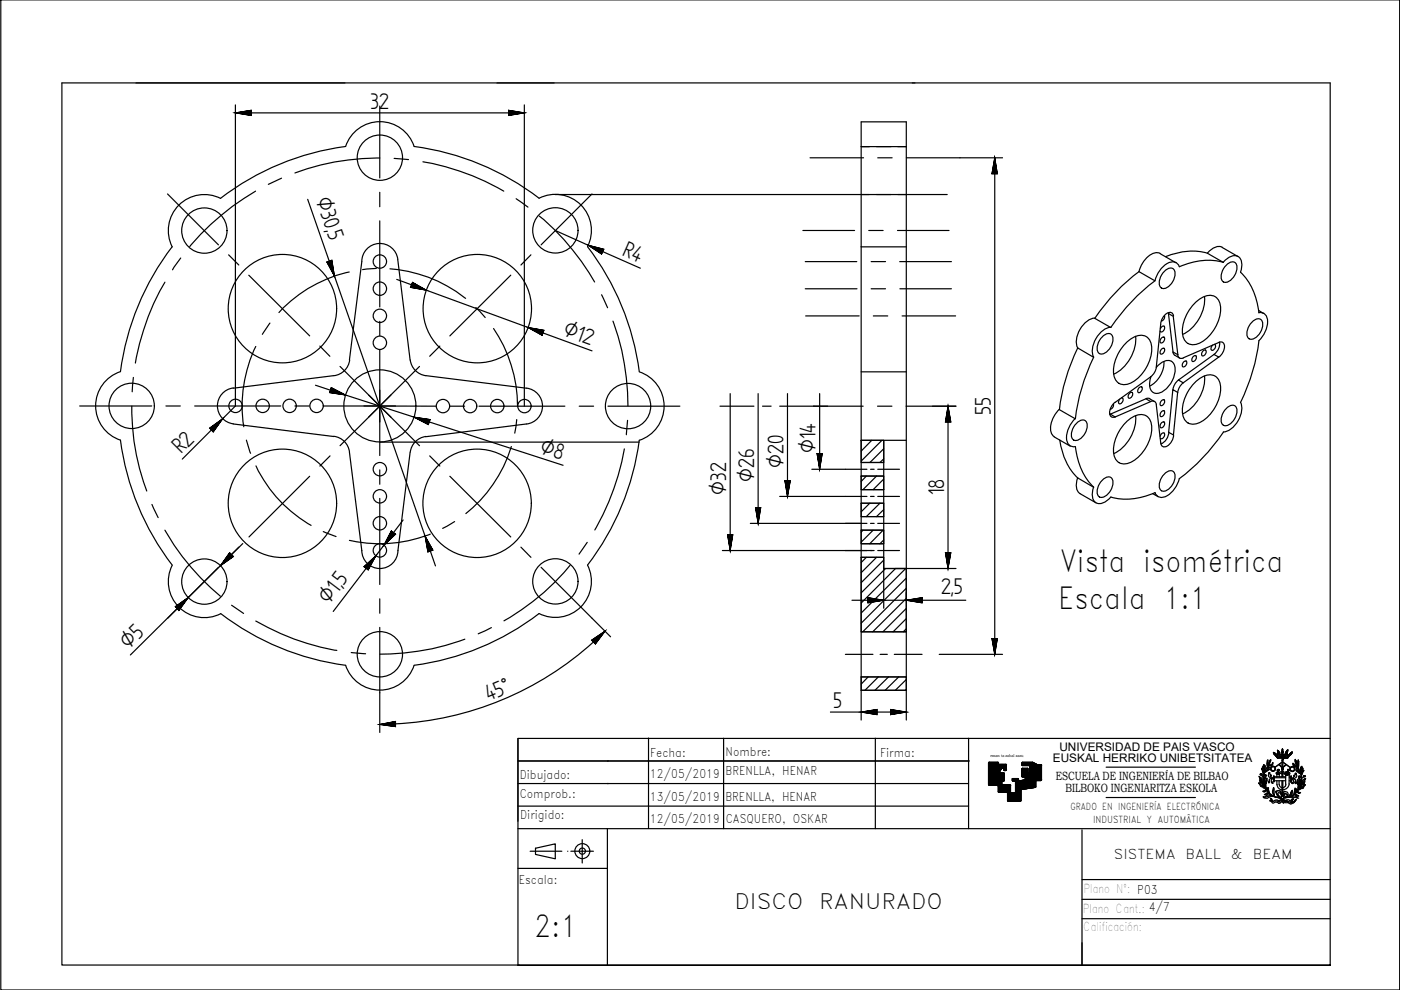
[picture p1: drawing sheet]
<svg xmlns="http://www.w3.org/2000/svg" width="297mm" height="210mm" viewBox="0 0 297 210" stroke-linecap="round" stroke-linejoin="round" font-family="sans-serif">
<!-- layer: 0 -->
<g fill="none" stroke="#000" stroke-width=".25">
<path d="M.2 0h296.6v209.9h-296.6zM49.9 23.9h3.4M107.8 23.9h3.4M210.9 33.5v3.3M69.8 55.4l1.1 3.1M117.7 41.2h83.1M124.7 52l3.1 1.4M182.6 52.3h9.6M87.2 60.4l3.2 1.1M112 69.4l3.1 1.2M182.6 78.8h9.6M47.2 88.8l-2.4 2.4"/>
<path d="M70.1 82.7l3.1 1M80.5 93.7h55M87.8 88.4l3.2 1.1M152.7 86.1h7.2M161.7 86.1h1.8M165.3 86.1h7.2M179.2 99.5h4.6M182.6 93.4h4.8v4.7h-4.8zM182.6 98.1h4.8M182.7 93.4l-.1 .1M184.6 99.5h.7M184.8 93.4l-2.2 2.2"/>
<path d="M186.1 99.5h4.6M187 93.4l-4.4 4.4M187.4 93.4v27.1h4.8M187.4 95.1l-3 3M187.4 97.3l-.8 .8M201 86.1v3.4M49.1 117.6l-2.4 2.3M79.7 117.9l-2.1 2.6M83.4 112.9l-2 2.7M90.1 113.7l1.1 3.1M179.2 111h4.6M179.2 105.3h4.6"/>
<path d="M179.2 116.7h4.6M182.6 100.9h4.8v2.9h-4.8zM182.6 106.7h4.8v2.8h-4.8zM182.6 112.4h4.8v2.9h-4.8zM182.6 118.2h4.8v2.3h4.8v13.5h-9.6zM182.6 118.2h4.8M182.6 115.3h4.8M182.6 112.4h4.8M182.6 109.5h4.8M182.6 103.8h4.8M182.6 100.9h4.8M182.6 106.7h4.8"/>
<path d="M183 112.4l-.4 .4M183.7 100.9l-1.1 1.2M183.7 118.2l-1.1 1.1M184.4 106.7l-1.8 1.8M184.6 111h.7M184.6 105.3h.7M184.6 116.7h.7M185.1 112.4l-2.5 2.5M185.8 100.9l-2.8 2.9M185.8 118.2l-3.2 3.2M186.1 111h4.6M186.1 105.3h4.6"/>
<path d="M186.1 116.7h4.6M186.6 106.7l-2.9 2.8M187.2 112.4l-2.8 2.9M187.4 101.6l-2.3 2.2M187.4 103.7l-.1 .1M187.4 108l-1.6 1.5M187.4 114.5l-.8 .8M187.4 118.8l-4.8 4.7M201 117.2v3.3M39.9 126.7l-2.4 2.3M128.3 133.8l-2.4 2.4M179.2 138.7h5.9"/>
<path d="M182.6 134h9.6M184 127.3h3.4M186.6 138.7h1.5M187.7 120.5l-5.1 5.2M189.6 138.7h5.9M189.9 120.5l-7.3 7.4M192 120.5l-9.4 9.5M192.2 127.3h3.3M192.2 122.6l-9.6 9.5M192.2 124.7l-9.3 9.3M192.2 126.9l-7.2 7.1M192.2 129l-5 5"/>
<path d="M192.2 131.2l-2.8 2.8M192.2 133.3l-.7 .7M210.9 135.4v3.3M83.9 153.5l-3.4 .1M182.6 143.5h9.6v2.9h-9.6zM182.6 151h3.3M182.6 143.5h9.6M184.1 143.5l-1.5 1.5M186.2 143.5l-2.8 2.9M188.4 143.5l-2.9 2.9M188.8 151h3.4M190.5 143.5l-2.8 2.9"/>
<path d="M192.2 144.1l-2.4 2.3M192.2 146.2l-.2 .2M209.6 165.7h2.8M209.6 165.5h3.3M209.6 165.4h3.3M209.6 165.3h3.3M209.6 165.2h3.3M209.6 165.1h3.3M209.6 165h3.3M209.6 164.9h3.3M209.6 164.8h3.3M209.6 164.7h3.3"/>
<path d="M209.6 164.6h3.3M209.6 164.5h3.3M209.6 164.4h3.3M209.6 164.3h3.3M209.6 164.2h3.3M209.6 164.1h3.3M209.6 164h3.3M209.6 163.9h3.3M209.6 163.8h2.3M209.6 163.7h2.3M209.6 163.5h2.4M209.6 163.3h2.5"/>
<path d="M209.6 163.2h2.6M209.6 163h2.7M209.6 162.8h3.8M209.6 162.7h3.8M209.6 162.6h3.8M209.6 162.5h3.8M209.6 162.4h3.8M209.6 162.3h3.8M209.6 162.2h3.8M209.6 162h2.1v6M209.6 162h2.1M209.6 161.9h2.1"/>
<path d="M209.6 161.8h2.1M209.6 166.4v-4.7h2.1l-.1 4.9h2.6M209.6 165.8h2.8M209.6 165.9h2.8M209.6 166h2.8M209.6 166.1h2.8M209.6 166.2h2.8M209.6 166.3h2.8M209.6 166.4h2.8v1.6M209.6 166.4h4.6l-.1 3.5M209.7 161.6v4.9M209.8 161.6v4.9"/>
<path d="M209.9 161.6v4.9M210 161.6v4.9M210.1 161.6v4.9M210.2 161.6v4.9M210.3 161.6v4.9M210.4 161.6v4.9M210.5 161.6v4.9M210.6 161.6v4.9M210.7 161.6v4.9M210.8 161.6v4.9M210.9 161.6v4.9M211 161.6v4.9"/>
<path d="M211.1 161.6v4.9M211.2 161.6v4.9M211.3 161.6v4.9M211.4 161.6v4.9M211.5 161.6v4.9h2.7M211.6 166.6h2.6M211.6 161.6v4.9M211.7 166.7h2.5M211.7 166.8h2.5M211.7 166.9h2.5M211.7 167h2.5M211.7 167.1h2.5"/>
<path d="M211.7 167.2h2.5M211.7 167.3h2.5M211.7 167.4h2.5M211.7 167.5h2.5M211.7 167.6h2.5M211.7 167.7h2.5M211.7 167.8h2.5M211.7 167.9h2.5M211.7 168h2.5M211.8 162.1v5.9M211.9 162.1v5.9M211.9 162.1v1.5h-2.3"/>
<path d="M211.9 163.8v4.2M212 162.1v1.4h-2.4M212 163.8v4.2M212 163.9v4.1M212.1 163.3l-2.5 .1M212.1 162.1l-.1 1.4M212.1 162.1v1.2M212.1 163.9v4.1M212.2 162.1v1h-2.6M212.2 163.9v4.1M212.3 163.9v4.1M212.3 162.1v1"/>
<path d="M212.4 162.1v.8M212.4 163.9v4.1M212.4 163.9v1.8h-2.8M212.4 162.1v.8h-2.8M212.5 162.1v.8M212.5 163.9v1.7M212.5 166.4v1.6M212.6 162.1v.8M212.6 163.9v1.7M212.6 166.4v1.6M212.7 162.1v.8h.7M212.7 163.9v1.7"/>
<path d="M212.7 166.4v1.6M212.8 162.1v.8M212.8 163.9v1.7M212.8 166.4v1.6M212.8 163.9v1.7h-3.2M212.8 163.3h.6M212.8 163.2h.6M212.8 163.1h.6M212.8 163h.6M212.8 162.1v.9h.6M212.9 162.1v1.2h.4v-1.2h-3.7M212.9 163.9v1.6"/>
<path d="M212.9 166.4v1.6M212.9 162.1v1.3M213 162.1v1.3M213 166.4v1.6M213.1 162.1v1.3M213.1 166.4v1.6M213.2 162.1v1.3M213.2 166.4v1.6M213.3 166.4v1.6M213.4 166.4v1.6M213.5 166.4v1.6M213.6 168.1h.7v1.8"/>
<path d="M213.6 166.4v1.7h.8l-.1 1.8M213.6 168.2h2.9M213.6 168.3h2.9M213.6 168.4h2.9M213.6 168.5h2.9M213.6 168.6h2.9M213.6 168.7h2.9M213.6 168.8h2.9M213.6 168.9h2.9M213.6 169h2.9M213.6 169.1h2.9M213.6 169.2h2.9"/>
<path d="M213.6 169.3h2.9M213.6 169.4h2.9M213.6 169.5h2.9M213.6 169.6h2.9M213.6 169.8h2.9M213.7 166.4v3.4M213.8 166.4v3.5M213.9 166.4v3.5M214 166.4v3.5M214.2 166.5v3.4M214.5 168.1v1.8M214.6 165.5h1.4v4.4"/>
<path d="M214.6 165.5h1.3M214.6 165.4h1.3M214.6 165.3h1.3M214.6 165.2h1.3M214.6 165.2h1.3v4.7M214.6 168.1v1.8M214.7 165.1v.5M214.7 168.1v1.8M214.7 165.1v.5h4.9M214.8 165.1v.5M214.8 168.1v1.8M214.9 165.1v.5"/>
<path d="M214.9 168.1v1.8M215 165.1v.5M215 168.1v1.8M215.1 165.1v.5M215.1 168.1v1.8M215.2 168.1h1.3M215.2 165.1v.5M215.2 168.1v1.8M215.3 165.7h4.3M215.3 168.1h1.2M215.3 165.1v.6h4.3M215.3 165.8h4.3"/>
<path d="M215.3 165.9h4.3M215.3 166h4.3M215.3 166.1h4.3M215.3 166.2h4.3M215.3 166.3h4.3M215.3 166.4h4.3M215.3 166.5h4.3M215.3 166.6h4.3M215.3 166.7h4.3M215.3 166.8h4.3M215.3 167.2h2.4M215.3 167.5h1.2"/>
<path d="M215.3 167.6h1.2M215.3 167.7h1.2M215.3 167.8h1.2M215.3 167.9h1.2M215.3 168h1.2M215.3 168v1.9M215.3 165.1v4.8M215.4 165.1v4.8M215.5 165.1v4.8M215.6 165.1v4.8M215.7 165.1v4.8M215.8 165.1v4.8"/>
<path d="M216 165.5v4.4M216.2 165.5v4.4M216.3 165.5v4.4h-2.6v-3.5M216.4 165.5v4.4M216.4 165.5v4.3h-2.8M216.5 165.5v1.9h-1.2M216.5 165.5v1.9M216.7 164.6h4.1M216.7 164.5h4.1M216.7 164.4h4.1M216.7 164.3h4.1M216.7 164.2h4.1"/>
<path d="M216.7 164.1h4.1M216.7 164h4.1M216.7 163.9h1.3M216.7 163.8h1.2M216.7 163.7h1.2M216.7 163.6h1.2M216.7 163.5h1.2M216.7 163.3h1.2M216.7 163.2h1.2M216.7 163.1h1.2M216.7 163h1.2M216.7 163h1.2v4.2"/>
<path d="M216.7 162.2h4.1M216.7 162.2h4M216.7 162.1h3.1v3.4M216.7 162h3.1v3.5M216.7 162h2.9M216.7 161.9h2.8v5M216.7 161.9h2.7v5.1M216.7 161.8h2.6v5.2M216.7 161.8h2.5v5.2M216.7 165.5v1.9M216.7 161.6v.7M216.7 162.9v1.8"/>
<path d="M216.8 161.6v.7M216.8 162.9v1.8M216.8 165.5v1.9M216.9 161.6v.7M216.9 162.9v1.8M217 161.6v.7M217 162.9v1.8M217 165.4v1.9M217.1 161.6v.7M217.1 162.9v1.8M217.1 165.4v1.9M217.2 161.6v.7"/>
<path d="M217.2 162.9v1.8M217.2 165.4v1.9M217.3 162.9v1.8h3.5M217.3 161.6v.7M217.3 162.9v1.9h3.5M217.4 165.2h3.4M217.4 165.1h3.4M217.4 165h3.4M217.4 164.9h3.4M217.4 162.9v2h3.4M217.4 161.6v.7M217.4 162.9v4.4"/>
<path d="M217.5 161.6v.7M217.5 162.9v4.3M217.6 161.6v.7M217.6 162.9v4.3M217.7 161.6v.7M217.8 162.9l-.1 4.3M217.8 161.6v.7M217.8 162.9v4.3M217.9 161.6v.7M218.1 161.6v.7M218.1 164v3.1M218.2 161.6v.7"/>
<path d="M218.2 164v3.1M218.3 161.6v.7M218.3 164v3.1M218.3 161.6v.8M218.3 163.9v3.2M218.4 163.9h2.4M218.4 163.8h2.4M218.4 163.7h2.4M218.4 163.6h2.4M218.4 163.5h2.4M218.4 163.3h2.4M218.4 163.2h2.4"/>
<path d="M218.4 163.1h2.4M218.4 163h2.4M218.4 162.9h2.4M218.4 162.8h2.4M218.4 162.7h2.4M218.4 162.6h2.4M218.4 162.5h2.4M218.4 162.4h2.4M218.4 161.6v5.5M218.4 161.6v5.5h-3.1M218.5 161.6v5.5M218.6 161.6v5.5"/>
<path d="M218.7 161.6v5.5M218.8 161.6v5.5h-3.5M218.9 161.6v5.5M218.9 161.6v5.4M219 161.7v5.3M219.1 161.7h-2.4v.6h4.1M219.1 161.7v5.3M219.2 161.8v5.2h-3.9M219.3 161.9v5.1M219.6 161.9v5h-4.3M219.6 165.5h-3.3l-.1 4.4M219.7 162v3.5"/>
<path d="M219.9 162.1v3.4M220 162.2v3.3M220.1 162.2v3.3M220.2 162.2v3.3M220.3 162.2v3.3M220.4 162.2v3.3M220.5 162.2v3.3M220.6 162.2v3.3M220.7 165.5h-4.1v1.9h-1.3M220.8 162.2v3.2h-3.9v2l-1.6-.1M220.8 162.2v3.2h-3.5v1.9M220.8 165.3h-3.5v2h-2"/>
<path d="M220.8 165.2h-3.4v2.1M220.8 164.7h-4.1v-1.7h1.2v4.2M229.4 199.9v4.8M229.4 194.8h52.6M229.4 190.7h52.6M229.4 186.5h52.6"/>
</g>
<!-- layer: CAJETIN -->
<g fill="none" stroke="#000" stroke-width=".25">
<path d="M109.8 156.6v48.1M137.5 156.5v19.2M153.4 156.5v19.2M185.6 156.5v19.2M205.4 156.5v19.2M270 159.6l.3 .4M270 159.5l.4 .4h-.2l.2-.1-.1 .2M270 159.6l.8 1.1-.8-1.2 .8 1.2 .9-.2 1.3 .2-.5 .1-1.6-.1 .8-.2 1.3 .2M270.1 159.7h.1M270.1 159.7l.3 .2-.1 .1M270.1 159.6v.1M270.1 159.7l.1 .3 .1-.2h-.1"/>
<path d="M270.1 159.7l.1 .1M270.2 159.7v.3h.1M270.2 159.8l.1 .2 .1-.2M270.2 159.8h.1M270.3 159.9l.2 .3 .3-.2M270.4 159.8h.1M270.4 159.9l-.2-.1 .1 .2M270.9 159.2l-.1-.1 .1 .1h.1l-.2-.1 .5 1M270.9 159.2l.4 .3-.3 .2M270.9 159.2l.2 .4-.2 .1 .1-.3v.3l-.1-.2h.2l-.2 .2 .1-.3 .3 .1-.3 .2M271 159.3l.2 .3-.2-.2h.1l-.2 .1v-.3v.5M271.1 159.7l.2 .3"/>
<path d="M271.1 159.7h.1M271.8 159.3l-.1 .1M271.8 159.4v.1l.3-.1M271.8 159.3l.1 .1v-.1l-.1 .2zM271.9 159.1v-.3v1.1M271.9 159.4v.5M271.9 159.1l-.1 .4M271.9 158.8l.1 .2-.2 .1zM271.9 159.1l.2 .3-.2-.1M271.9 159.2l.1 .1-.1 .2M272 159.3l-.1 .1v-.3v.4h-.1M272.6 159.6v.1"/>
<path d="M272.6 159.5l.1 .2M272.8 159.5h-.1M272.8 159.3l-.2 .2M272.8 159.1l.2-.1v.2zM272.8 159.4l-.2 .6 .2-.4M272.8 159.3v.4l-.2-.1h.2h-.2l.2-.2M272.9 159.7v-.3v.3h-.3h.3M272.9 159.3l-.3 .3 .2 .1 .1-.3-.1 .1M272.9 159.2l-.3 .4M272.9 159.2v.5M272.9 159.5l-.3 .1M273 159l-.1 .2z"/>
<path d="M273 159l-.5 1.1M273.4 159.8l.1 .1 .1-.1v.3zM273.5 160v-.2h.2h-.3l.4-.2-.8 1.1M273.5 160l-.2 .2-.6-.2h-1.6l-.5 .2M273.6 159.9l-.3 .3-1.1-.3-1.3 .1M273.6 159.7l.4-.3-.5 .5M273.7 159.7v.1zM273.7 159.7h.1M273.7 159.7l-.2 .3M273.8 159.7h-.1M273.8 159.7l-.2 .3h-.1M282 156.6h-172.2v17.5"/>
<path d="M109.8 166.1h95.6M109.8 161.3h95.7M109.8 170.9h95.6M109.8 175.7h172.2M113.5 179.8l4.2-.9v3.2l-4.2-.9zM123.4 178v2.5h-2.4M128.8 161.3h.1M128.8 166.1h.1M128.8 175.7v29M209.7 166.5h1.8M209.7 161.6h1.8M209.7 161.6l-.1 .2v4.5l.1 .1"/>
<path d="M211.5 166.5l.2 1.4 1.8 .1 .2 .1M211.6 161.6l.1 .1M211.7 161.8l.1 .3h1.4M212 163.9h.8M212.3 163l-.4 .6 .1 .2M212.4 162.9h.3l.2 .1M212.5 166.4h1.6M212.5 165.6h.3M212.5 165.6l-.1 .1v.6l.1 .1M212.8 163.8l.1 1.6-.1 .2M212.8 163v.2M212.9 163.2l.1 .1"/>
<path d="M213.3 162l.1 .2M213.4 162.2v1M213.4 163.2l-.4 .2M213.6 168.2v1.5l.2 .2M213.7 169.9h2.6M214.1 166.4l.2 .1M214.2 166.6v1.4l.2 .1M214.6 165.1h.1M214.6 165.1l.1 .4 .6 .2v2.3l-.9 .1M214.6 165.1h1.2l.1 .3M215.9 165.4l.2 .1M216.5 167.5v2.2l-.2 .2"/>
<path d="M216.6 167.4l-.1 .1M216.8 161.6h2.1M216.8 162.9h1M216.8 162.9l-.1 .1v1.6l.1 .1h.5M216.8 161.6l-.1 .2v.5h1.5M217.3 165.4l-1.2 .2M217.3 164.7l.1 .1M217.4 164.9v.3M217.4 165.2l-.1 .1M217.8 162.9l.2 .1-.1 .8 .2 .1M218.1 164h.1M218.2 162.3l.2 .1"/>
<path d="M218.4 162.4v1.4l-.2 .1M218.9 161.6h.1M218.9 161.6l1 .5M219.6 165.6l-.1 1.3-3 .5M219.8 165.5h.9M219.8 165.5l-.2 .1M219.9 162.1h.1M220 162.2h.7M220.7 162.1l.2 .2M220.8 162.3v3M220.9 165.3l-.2 .2M229.4 176v28.7"/>
<path d="M234.5 162.7h18.9M234.5 169.1h18.9M267 166l.5 .7 .4 .1M267 164.6l.3 .4M267 165.4l.1 .4 .7 .8M267 165.4l.6 .4 .2 .6M267 165.4l.3 .4 .4 .2 .1 .4M267.2 164.1l.6 .6M267.2 164.1h.2v.3M267.2 164.1l.2 .3M267.2 164.1l.2 .2M267.3 164.9l.2 .3"/>
<path d="M267.4 164.4l.4 .2 .4-.4 .2 .2h-.2v.1M267.4 165.4l.3 .5M267.4 165.2l.1 .3M267.7 165.7l-.1-.2a.82 .82 0 0 0-.6-.9l.6 1.2M267.9 165.4l-.1 .6M268 163l.1-.8 .2 .7-.3 1M268 162.1l-.2 .5 .1 1.3M268 163.8l.8-.7 .4-.1-1.3 1.1-.1-.2-.3-1 .1 .4 .1-.7 .3-.5 .1 .3-.3 .3 .2 .3-.1 1M268.1 166.9l-.3-.3-.3-.1-.3-.4-.4-.1a1.29 1.29 0 0 0 1 .9v.2h.3M268.1 165.2v.3M268.1 164.4v.1M268.1 167l.5-1.4v-.6l-.2 .9v.9l-.2 .3"/>
<path d="M268.1 167.1l-.1-.6v-1.2a.45 .45 0 0 1 .4-.6l-.3 .5 .2 .5-.2 .4v1M268.1 162.2v1.1M268.1 165.5v1M268.2 164.3l.2 .1M268.3 164.3l-.5 .4M268.3 164.8l-.2 .4M268.4 164.4l-.3 .1M268.4 164.4l-.1 .1M268.5 167.2l.1-.2 .1 .2-.2 .4M268.6 167.2v-.1l-.1 .4a.44 .44 0 0 1-.3 .4 .44 .44 0 0 1-.5-.1l.7-.2M268.7 161.2l.1-.1 .1 .2-.2 1.3zM268.8 162.7h.2l-.4 .2 .3-.2"/>
<path d="M268.8 161.1l-.1 1.3M268.9 168.5l-.8 .5-.3-.1 .3 .3h.7a1.23 1.23 0 0 1 1.6-.1l1.2 .1M268.9 168.5l1.1 .3M268.9 168.2h-.3l-.3 .3M268.9 167l-.1 .5 .2 .6M269 168.2h-.2a.45 .45 0 0 1-.7 .3l.9-.5-.3-.5 .2-.5v.5l.2 .3a.62 .62 0 0 0 .5 .8l.2 .2M269 163.9l.2 .1M269 162.3a4 4 0 0 0-.9 4.3 4 4 0 0 0 3.6 2.6M269.1 165.8v-.1l.1 .1M269.2 162.2l.2-1.1a1.73 1.73 0 0 0-.5 1.3M269.2 164.1v-.3l-.2 .1 .2-.1-.3 .6a.98 .98 0 0 0 1.1 .6M269.2 162.2a4 4 0 0 0-1.3 4.4 4 4 0 0 0 3.7 2.6"/>
<path d="M269.2 163l-1 .7M269.3 164.5l.2-.2a.58 .58 0 0 0 .5 .7M269.4 164.3v.1M269.4 161.1l-.5 1.3M269.5 169.7l-.2-.4h.3l.3 .6M269.6 165.2l-.1 .4 .3 .4v-.2l-.2 .2h.2M269.8 168.8l-1.9 .3v-.2M269.9 161.7l-.2 .4-.5 .2a.51 .51 0 0 0 .5 0 .51 .51 0 0 0 .2-.6l-.4 .5-.5 .2 .2-.2M270 165l-.4 .3M270 167.1l-.1 .8 .1 .6M270 165h-.5a.45 .45 0 0 0-.4 .7l.1-.1-.2 .4v-.3l.2 .2M270.1 164.5v1.3"/>
<path d="M270.1 168.9v-.2a1.36 1.36 0 0 1-.1-1.7l.2 1.9M270.2 165.5h2.4M270.2 164.7l-.1-.2v1.3l.1-.3M270.2 164.9h2.4M270.6 160.1a3.7 3.7 0 0 1 2.6 .1l-1-.3-1.6 .3M270.7 163.7h.5l.2 .3-.2 .2h-.5l-.2-.3zM270.7 160.5l.6-.1 1.8 .1M270.7 164.2v.5M270.7 165.5v.9M270.8 166.3a1.16 1.16 0 0 0 1 1.2M270.8 164.1h.5M270.8 160.4h-.1"/>
<path d="M270.9 160.4l1.3-.2 .9 .2M270.9 164.1h.4v-.3h-.4v.4M270.9 163.6h.1M270.9 160.7l1.1-.1 .9 .1M270.9 163.6v.1M271 169.7l.4 .1 .4-.5-.1 .3a.26 .26 0 0 0-.3 0 .26 .26 0 0 0-.1 .3h-1M271 160.7l.9-.1 .9 .1M271 163.6v.6M271 163.2l.1 .1M271 163.2h.1M271 163.2l-.1 .5v-.3l-.2-.1 .3-.2v.4M271 163.4l.1 .8"/>
<path d="M271 163.7v.5M271.1 163.7v.5v-.5M271.1 163.7v.5M271.2 162.1l.7 .7-.7-.7 .7 .7v-.2l-.1 .4M271.2 163.7v.5M271.2 165.5v.8M271.2 166.3a.7 .7 0 0 0 .6 .7M271.2 163.8v.9M271.3 163.8h-.5v.3h.5l.1-.2h-.6v.1M271.3 170.2l-.1 .1M271.4 164h-.6h.6M271.4 163.9l-.6 .1h.6"/>
<path d="M271.4 164h.1M271.5 163.6l.4-.1 .3 .1-.3 .2zM271.6 170h.2M271.7 162.7l.1 .5v-.4v.2M271.7 168.7l-.2-1-1.1 .1 .2 .2 .1 .5 .3 .5 .6 .2M271.8 160.5l-.6 .1M271.8 169.3l-.4 1-1.1-.2a.48 .48 0 0 1-.5 .2 .48 .48 0 0 1-.3-.5h-.3l.3-.1 .4 .2a.8 .8 0 0 1 1.1-.1M271.8 165.5v3.3a1.13 1.13 0 0 0-.9-1.2l-.4 .4 .2 .3 .3 .5 .6 .3-.6-.6-.1-.3 .2-.2 .3 .2 .3 .7M271.8 161.2v3.5M271.9 169.3v.5l-.2 .1 .4 .4 .2-.1v-.5l-.3-.4 .5 .6-.2-.2 .6 .2-.4-.2 .5-.1 .6 .3a.79 .79 0 0 0 1.2-.3l-.5 .6M271.9 163.8v.4v-.4l.1 .1-.1 .3M271.9 161.1l.1 .1h-.2z"/>
<path d="M271.9 162.1v2.6M271.9 165.5v3.3M271.9 161.5l-1.6 1.2 1.6-1.1 1.7 1.1M271.9 169.4l.2 .9M271.9 161.5l1.7 1.2M272 161.2v3.5M272 165.5v3.3M272.1 168.8l-.1-.8 .3-.2 .6 .2a.75 .75 0 0 1 0 1l-.5 .1M272.1 162.7l-.1 .5v-.5v.3v-.1M272.3 170l.2 .2 .6-.1M272.3 168.2l.6 .2 .1 .4-.8 .3 .8-.3-.1-.3-.6-.3-.1 .6zM272.5 163.9h.7"/>
<path d="M272.5 164.1h.7M272.5 164.2h.6v-.4h-.6v.5M272.5 163.8v.3h.7M272.6 164.7h-2.4v.8M272.6 163.7v.6h.7M272.6 164.3h.5M272.6 162.2l-.7 .6 .7-.6-.7 .6v-.2v.4M272.7 163.7v.6M272.8 163.7v.6v-.6M272.8 163.6v.7M272.9 163.6h.1M272.9 163.6v.7"/>
<path d="M272.9 163.7v.6M273 163.7v.6M273 160.7l.8-1.1-.8 1.1M273 160.4h.1M273 163.4l.1 .3v-.3l.2-.1-.3-.2v.4M273 163.3v.1M273 163.2v.1M273 163.2h.1M273 163.3h.1M273 163.4v.9M273.1 163.8v.4M273.1 163.8h-.6h.7v.3h-.7v-.2h.7l-.8 .2"/>
<path d="M273.3 169.1l.3-1.1 .4-.4a.87 .87 0 0 1-.3 1l-.3 .2-.1 .3M273.3 166.3v-2l.2-.3-.2-.3h-.7l-.2 .3 .2 .3v2.1l-.1 .3-.5 .3M273.3 166.2a1.38 1.38 0 0 1-1.3 1.2M273.3 164.7h.3M273.3 164.9h.3M273.4 169l1.1-.2 .4 .1 .3 .3-.4-.1h-1.7M273.5 169.9l.7-.6-.2 .7M273.5 160l.5-.6-.3 .3-.1 .3M273.6 164.7l.1 .8h-.4M273.7 164.7v-.2v1.4v-.3M273.7 164.5v1.4M273.8 168.3l-.4 .4"/>
<path d="M273.9 165.1l.4 .4-.4 .6 .1-.2 .2 .1-.2 .1M273.9 166.1v-.2l.3 .2M274 167.7l-.2 .5M274 170.2h.2M274.1 161.9l.3 .5 .4 .1a.53 .53 0 0 1-.6-.1 .53 .53 0 0 1-.1-.5zM274.1 161.8a4 4 0 0 1 1.7 4.4 4 4 0 0 1-3.6 3M274.2 162l.2 .5 .4 .1M274.3 169.4l-.3 .1-.2 .4M274.4 164.4h.1v.2zM274.4 168.4l.2 .1a.46 .46 0 0 0 .8 .3l-.5-.4h-.4l.3-.7-.2-.4v.4l-.2 .3a.64 .64 0 0 1-.6 .8l-.2 .2M274.4 164.4h.1M274.4 167.4l.2-.1 .1 .5"/>
<path d="M274.4 168v.3M274.5 168.4l.8 .4M274.5 164.6l-.1-.1v-.1a.58 .58 0 0 1-.6 .6M274.5 167.4v.5M274.6 161.4v-.4l.1 .3a1.12 1.12 0 0 1 .3 1.2M274.6 167.1l-.2 .9M274.6 169.6l.3-.2-.2 .3a1 1 0 0 1-1.6 .5v-.3l-.2-.1M274.6 166l.1-.2v.2M274.6 161l.4 .5v.5M274.6 167.1l.1 .3M274.7 164l.1 .2v-.2h-.1M274.7 161.3l.3 1.1"/>
<path d="M274.7 167.8l-.2 .2M274.7 164.2v-.2h.2h-.3l.4 .5a.98 .98 0 0 1-1.2 .6h.5a.44 .44 0 0 1 .4 .7l-.1-.1 .1 .5 .1-.4-.2 .2M274.7 165.8l.1 .3-.3-.1h.2M274.8 169.6l-.5 .5-.2 .1v-.1a.9 .9 0 0 1-1.1-.2l-.5-.2M274.8 162.5l.2 .1-.4-1.2 .1-.1a1.99 1.99 0 0 1 .4 1.5M274.8 164l-.2 .1M274.9 162.3a4.1 4.1 0 0 1-1.6 6.8h-1.1M274.9 163.3l.6 .6M274.9 163l.1 .1 .1-.1M274.9 162.9l.5 .3M274.9 162.9v.1M275 167.4v-.1l-.1 .2h.1l.2 .7h.2l.4-.2-.3 .1-.5-.3"/>
<path d="M275 167.5l-.1-.3-.1 .3 .2 .4M275.1 167.9l.3 .2M275.1 165.2l.1 1.1M275.1 163.3l.6 .7M275.2 162.9v-1.3l.1-.2 .1 .8-.2 .7M275.3 166.4v-.9l-.2-.3-.1 .5 .4 1.6M275.3 161.4v1.1M275.3 166.4l-.2 .7 .2 .3M275.4 161.5l-.1-.4-.1 .5M275.4 167.4l.4-1.7a.6 .6 0 0 0-.5-.7l.2 .5-.1 .5v1.4M275.5 165.2l-.2-.2 .3 .6-.1 .8M275.5 164.6h.2l-.1 .2h-.2z"/>
<path d="M275.5 167.2l.3-.3 .3-.1 .4-.3 .3-.1a1.75 1.75 0 0 1-1.1 1h-.3M275.7 168.1l-.3 .1M275.8 165.7v.5M275.8 162.9v1.1M275.8 164.1l-.5-.3-.6-.5 .5 .1 .6 .7M275.9 164.3l.1-1.9 .3 .5-.1 .7 .3-.3-.6 1.1M275.9 163.3l-.1-.7-.1 .3v.9M276.1 162.7l.1 .4-.1 1M276.4 164.6l-.1 .1M276.4 164.6h.1M276.5 164.5l.1 .2-.6 .3-.2-.3a.21 .21 0 0 0-.3-.2 .21 .21 0 0 0-.2 .3h.4M276.5 164.5l-.1 .1"/>
<path d="M276.5 166.1l-.6 .7-.3 .1M276.6 165.7l-.2 .4M276.6 165.7l-.5 .5-.5 .6M276.6 165.7v.3l-.6 .4M276.7 165.1l.1-.1-.5 1-.5 .4M276.7 165.1l-.5 .3-.4 .8M276.8 166.4l-.6 .5-.7 .4M276.8 165l-.5 .5-.1 .4-.4 .4v-.1M109.8 184.1h19M112.4 180.5h6.7M120.4 180.5h.1M125.8 180.5h-2.4v2.5"/>
<path d="M110.1 204.6h-97v-187h268.9v187.1h-172.2h172.2"/>
<circle cx="269.9" cy="163" r=".53"/>
<circle cx="269.9" cy="163" r=".49"/>
<circle cx="269.9" cy="163" r=".44"/>
<circle cx="272" cy="169.1" r=".28"/>
<circle cx="274" cy="163.1" r=".53"/>
<circle cx="274" cy="163.1" r=".49"/>
<circle cx="274" cy="163.1" r=".44"/>
<circle cx="276.5" cy="164.6" r=".13"/>
<circle cx="123.5" cy="180.5" r="1.59"/>
<circle cx="123.5" cy="180.5" r=".66"/>
</g>
<g fill="none" stroke="#000" stroke-width=".21">
<path d="M270 159.7h.1M270.1 159.7h.1M270.2 159.8h.1M270.3 159.9h.1M270.4 159.8h.1M270.4 160h.1M270.9 159.2h.1M271.2 159.6h.1M271.9 159h.1M271.9 159.3h.1M271.9 159.5h.1M272.6 159.5h.1"/>
<path d="M272.9 159.2h.1M273.5 160h.1M273.5 159.8h.1M273.5 159.9h.1M273.6 159.8h.1M273.7 159.7h.1M273.8 159.7h.1M267.2 164.2h.1M267.2 164.1h.1M267.3 164.1h.1M267.4 164.1h.1M267.4 164.2h.1"/>
<path d="M267.4 164.3h.1M267.4 164.4h.1M267.8 165.8h.1M268 166.5h.1M268.3 164.5h.1M268.4 164.4h.1M268.4 167.6h.1M268.8 163.1h.1M268.8 162.6h.1M269 162.7h.1M269.2 162.2h.1M269.8 166h.1"/>
<path d="M270.9 163.4h.1M271 163.3h.1M271 163.4h.1M271 163.1h.1M271 163.2h.1M271.1 163.3h.1M271.9 161.1h.1M272.5 169.1h.1M273 163.3h.1M273 163.1h.1M273 163.4h.1M273 163.2h.1"/>
<path d="M273.1 163.3h.1M273.1 163.4h.1M273.7 165.4h.1M273.7 165.9h.1M274 166.1h.1M274.8 162.4h.1M274.9 163h.1M275.1 163.3h.1M275.1 167.9h.1M275.2 169.2h.1M275.4 164.8h.1M275.5 164.9h.1"/>
<path d="M275.6 166.8h.1M275.8 166.2h.1M276.4 164.7h.1M276.4 164.6h.1M276.5 164.6h.1M276.5 164.5h.1M276.6 164.6h.1"/>
</g>
<!-- layer: Predeterminado -->
<g fill="none" stroke="#000" stroke-width=".25">
<path d="M49.9 22.2v63.9l-2.7 2.7M53.3 23.9h54.5M59.7 37.8l-2.8 1.3M80.5 33.5a52.3 52.3 0 0 0-18 3.2M80.5 22.5v15.2M83.6 33.6l3 .2M89.7 34.3a51.6 51.6 0 0 1 17.1 6.2M111.2 22.2v63.9M171.7 33.5h11.4M186.1 33.5h3M192.2 33.5h20.4M210.9 36.8v98.6"/>
<path d="M35 59.8a50.2 50.2 0 0 0-6.3 17.2M35.5 41.1l10.8 10.8M38.3 54.7l-1.7 2.5M48.5 54l2.1 2.2M52.7 58.3l13 12.9M54.2 40.5a54.2 54.2 0 0 0-14 11.8M65.2 42.3l4.6 13.1M70.9 58.5l19.2 55.2M74 57.7a28.8 28.8 0 0 0-14.9 8.6M79.8 56.9l-2.9 .3M80.5 40.8v3M80.5 46.8v18.3"/>
<path d="M82.7 57a29.1 29.1 0 0 1 16 6.3M84.1 59.2l3.1 1.2M108.3 58.3l-12.9 12.9M109.4 42.1l2.5 1.8M112.6 54l-2.2 2.2M114.3 45.8a49.7 49.7 0 0 1 11.8 14M117.7 48.9l7 3.1M125.5 41.1l-10.8 10.8M127.8 53.4l8 3.5M170.2 48.9h11M170.7 55.5h11M184.2 48.9h3"/>
<path d="M184.7 55.5h3M190.3 48.9h10.9M190.8 55.5h10.9M54.2 73.5a28.9 28.9 0 0 0-2.5 17M57.2 68.5l-1.6 2.4M67.8 73.4l2.1 2.1M72.1 77.7l10.8 10.7M80.5 68.1v3M80.5 74.2v22.4M88.9 77.7l-16.8 16.8M90.4 61.5l21.6 7.9M93.3 73.4l-2.2 2.1"/>
<path d="M100.9 65.2l2 2.1M104.6 69.7a29.7 29.7 0 0 1 5.1 16.4M115.1 70.6l10.4 3.8M127.6 62.5l1.2 2.7M130 68.1a50.5 50.5 0 0 1 3.1 18M170.7 61.2h11M170.8 67h11.4M184.7 61.2h3M185.2 67h3M190.8 61.2h10.9M191.3 67h11.3M16.9 86.1h15.3"/>
<path d="M27.9 86.1a48.9 48.9 0 0 0 3.2 18M28.3 80l-.3 3.1M35.2 86.1h3M41.3 86.1h18.2M44.8 91.2l-6.1 6.1M52.2 93.3l.9 2.8M54.3 98.8a28.3 28.3 0 0 0 11.7 12.6M62.5 86.1h3.1M66.9 81.7l3.2 1M68.6 86.1h15.3M70 96.7l-2.2 2.1M73.2 83.7l14.6 4.7"/>
<path d="M77.2 86.1h15.3M78.1 83.7l10.8 10.8M80.5 99.6v3.1M91 89.5l28.4 9.2M91.1 96.7l2.2 2.1M95.5 86.1h3M101.6 86.1h18.2M108.4 94.7a29.2 29.2 0 0 1-9.6 14.2M109.6 89l-.5 2.8M122.8 86.1h3.1M128.9 86.1h15.2M132.4 95.2a53.1 53.1 0 0 1-6.3 17.2"/>
<path d="M133.1 89.1l-.3 3.1M154.8 83.5v33.2M160.7 83.5v27.5M167 83.5v21.8M172.1 99.5h7.1M172.5 86.1h10.5M173.8 83.5v16M186.1 86.1h3M192.1 86.1h10.6M201 89.5v27.7M32.2 106.9l1.3 2.8M35 112.4a50.5 50.5 0 0 0 11.7 14"/>
<path d="M46.7 119.9l-6.8 6.8M50.6 116l-2.1 2.2M51.5 115.2l-2.4 2.4M65.7 101l-12.9 12.8M68.5 112.7l2.7 1.1M80.5 105.7v18.2M81.4 115.6l-1.7 2.3M85.5 110.3l-2.1 2.6M91.2 113.3a29.2 29.2 0 0 1-17.1 1.3M91.2 116.8l1.1 3.2M95.4 101l12.9 12.8M96.4 110.6l-2.5 1.4"/>
<path d="M110.4 116l2.2 2.2M120.9 119.9a49.3 49.3 0 0 1-14.1 11.7M124.5 115l-1.7 2.5M153.2 116.7h31.8M159.1 111h23.5M165.3 105.3h13.9M37.5 129l-9.9 9.9M46.3 120.3l-10.7 10.8M49.1 128.3l2.5 1.8M54.2 131.7a50.7 50.7 0 0 0 17.2 6.2M74.5 138.4l3 .2M77.6 120.5l-6.9 9.1"/>
<path d="M80.5 127v3M80.5 133v22.3M98.6 135.5a50.6 50.6 0 0 1-18 3.2M104.2 133.1l-2.8 1.3M114.7 120.3l14.8 14.7M125.8 136.1a67.5 67.5 0 0 1-41.9 17.4M180.6 127.3h3.4M187.4 120.5v8.5M189.7 120.5h13M192.2 125.6v1.7h-4.8M195.5 127.3h9.3M199.1 138.7h13.5"/>
<path d="M176.1 151h6.5M182.6 146.4v6.3M185.9 151h2.9M192.2 146.4v6.3"/>
</g>
<!-- layer: DISCO_RANURADO -->
<g fill="none" stroke="#000" stroke-width=".25">
<path d="M73.3 31.1a55.5 55.5 0 0 0-26.5 10.9M73.3 31.1a7.6 7.6 0 0 1 7.2-5.3 7.6 7.6 0 0 1 7.3 5.3M87.8 31.1a55.5 55.5 0 0 1 26.5 10.9 7.7 7.7 0 0 1 8.8 1.4 7.7 7.7 0 0 1 1.5 8.9 55.6 55.6 0 0 1 10.9 26.5M182.6 25.8h9.6v120.6h-9.6zM184.3 31.1h-1.7h9.6h-1.8M185.8 31.1h3.1M46.8 42.1a7.6 7.6 0 0 0-8.9 1.4 7.6 7.6 0 0 0-1.4 8.8 55.5 55.5 0 0 0-11 26.5M76.7 55.5l-2.6 20.8M84.3 55l2.7 21.3M84.3 55a3.8 3.8 0 0 0-4-3.4 3.8 3.8 0 0 0-3.6 3.8M182.6 41.2h1.7M185.8 41.2h3.1"/>
<path d="M190.4 41.2h1.8M241.5 57.6l3.4 1.9M241.5 57.6a40.9 40.9 0 0 0-9.4 9.9l3.4 1.9a40.7 40.7 0 0 1 9.4-9.9M246 53.8l3.3 1.9M246 53.7a2.96 2.96 0 0 0-3.4 1.6l-.7 1.1-.4 1.2M247 57.4a1.19 1.19 0 0 1 1.7-.5 1.19 1.19 0 0 1 .4 1.7 3.2 3.2 0 0 1-2.5 2.6 1.48 1.48 0 0 1-.6-2.3zM247.1 54.4a13.4 13.4 0 0 1 8.9-.7l3.4 1.9M259.1 52.5l3.4 1.9M259.2 52.4a2.75 2.75 0 0 0-3.2 1.3M259.4 55.6a2.75 2.75 0 0 1 3.1-1.2 2.75 2.75 0 0 1 .5 3.3 13.7 13.7 0 0 1 3.9 8.6M259.4 55.6a13.8 13.8 0 0 0-9.4 .9 1.6 1.6 0 0 0-2.5-.6l-1 .7-.8 1.1-.8 1.8M260.2 56.1a1.19 1.19 0 0 1 1.6-.5 1.19 1.19 0 0 1 .4 1.6 3.2 3.2 0 0 1-2.5 2.7 1.48 1.48 0 0 1-.6-2.3z"/>
<path d="M25.5 78.8a7.6 7.6 0 0 0-5.2 7.3 7.6 7.6 0 0 0 5.2 7.2 55.5 55.5 0 0 0 11 26.5M70.8 79.6l-21.4 2.7M74.1 76.3a3.8 3.8 0 0 1-3.3 3.4M87 76.3a3.8 3.8 0 0 0 3.3 3.4l21.3 2.6M135.5 78.8a7.6 7.6 0 0 1 5.3 7.3 7.6 7.6 0 0 1-5.3 7.3 55.6 55.6 0 0 1-10.9 26.4M228.5 73.8l3.4 1.9M228.5 73.8a40.7 40.7 0 0 0-3.9 13M231.9 75.7a40.7 40.7 0 0 0-3.9 13.1M232.1 67.4a5.2 5.2 0 0 0-3.9 4.9l.3 1.4M233.9 71.3a1.19 1.19 0 0 1 1.6-.5 1.19 1.19 0 0 1 .4 1.6 3.2 3.2 0 0 1-2.4 2.7 1.48 1.48 0 0 1-.7-2.3zM235.5 69.4a5.2 5.2 0 0 0-3.9 4.8l.3 1.5M238.4 73a4.6 4.6 0 0 1 4-1.9 2.76 2.76 0 0 1 1.8 3.3 8.5 8.5 0 0 1-5.1 7 2.29 2.29 0 0 1-3-2.4 8.5 8.5 0 0 1 2.3-6z"/>
<path d="M240.8 71.3a8.6 8.6 0 0 1-4.7 8M245.2 77.8l-.5 1.4-.7 .7-7.6 5.4M246 69.7l.2-.3 .5-.3a.71 .71 0 0 1 .1 .9 .71 .71 0 0 1-.7 .3l-.1-.1M246.1 68.8l-.9 9.1a2.9 2.9 0 0 1 3.2-1.3 2.76 2.76 0 0 1 .5 3.3 4.5 4.5 0 0 1-4 3.5 2.09 2.09 0 0 1-1.1-2.8l.2-.8M246.3 71.6l.5-.1a.81 .81 0 0 1-.7 1.2 .78 .78 0 0 1 .2-1.1zM246.3 74l.5-.1a.81 .81 0 0 1-.7 1.2 .78 .78 0 0 1 .2-1.1zM246.8 76.6a5.8 5.8 0 0 1-3 5.3M246.9 66.9l-.1 .7-.6 .5M247.8 66.3v.2M248.7 74.6l.2 .6 1.2 .7M248.7 74.6l-1-8.1 1.1 .6 .9 8.1M248.7 74.6l1 .6"/>
<path d="M248.8 67a.94 .94 0 0 0-.8-.8 .94 .94 0 0 0-1 .5l-.7 1.2-.2 .9M249.7 75.2a.79 .79 0 0 0 1.2 .7M251 76.7l.5-.1a.81 .81 0 0 1-.7 1.2 .78 .78 0 0 1 .2-1.1zM253 64.6a4.6 4.6 0 0 1 4-1.9 2.76 2.76 0 0 1 1.8 3.2 8.5 8.5 0 0 1-5.1 7.1 2.29 2.29 0 0 1-3-2.4 8.5 8.5 0 0 1 2.3-6zM253.1 75.5l.4-.1a.81 .81 0 0 1-.7 1.2 .78 .78 0 0 1 .3-1.1zM255.1 74.4l.5-.2a.81 .81 0 0 1-.7 1.2 .78 .78 0 0 1 .2-1zM255.4 79.7a8.6 8.6 0 0 1-4.7 8M255.4 62.9a8.6 8.6 0 0 1-4.7 8M257.5 73a.68 .68 0 0 1 .1 .9 .68 .68 0 0 1-.8 .3v-.5l.3-.5M258.4 72.6l-7.5 3.3M258.4 72.6a.93 .93 0 0 1 1.1 .2 .93 .93 0 0 1 .1 1.2 3.1 3.1 0 0 1-1.2 1.7M258.6 72.5a2.86 2.86 0 0 1-1.2 2.6"/>
<path d="M265.6 68.1a1.19 1.19 0 0 1 1.6-.4 1.19 1.19 0 0 1 .5 1.6 3.2 3.2 0 0 1-2.5 2.6 1.48 1.48 0 0 1-.6-2.3zM266.8 65.8l1.1 .7M266.9 66.3a1.6 1.6 0 0 1 1.9 1.9l-.4 1.8-.6 1.2-.9 1M266.9 72.3a40.7 40.7 0 0 1-3.9 13 5.3 5.3 0 0 1-3.2 6.2l-.4 .1M49.4 89.9l21.4 2.7M49.5 82.3a3.8 3.8 0 0 0-3.4 3.8 3.8 3.8 0 0 0 3.4 3.8M70.8 92.5a3.8 3.8 0 0 1 3.3 3.4l2.6 20.8a3.8 3.8 0 0 0 3.8 3.8 3.8 3.8 0 0 0 3.9-3.8l2.6-20.8M90.3 92.5a3.8 3.8 0 0 0-3.3 3.4M111.6 89.9l-21.3 2.7M111.7 82.3a3.8 3.8 0 0 1 3.3 3.8 3.8 3.8 0 0 1-3.3 3.8M182.6 93.4h9.6M223.5 92.6l3.4 2"/>
<path d="M224.6 86.8l3.4 2M224.6 86.8a5.1 5.1 0 0 0-1.6 5.2l.5 .6M224.7 93.3a13.4 13.4 0 0 0 3.8 8 2.69 2.69 0 0 0 .5 3.4M228 88.7a5.3 5.3 0 0 0-1.6 5.2 1.41 1.41 0 0 0 1.6 .8M228 94.7a13.7 13.7 0 0 0 3.9 8.6M228.4 89.6a1.19 1.19 0 0 1 1.6-.5 1.19 1.19 0 0 1 .5 1.7 3.2 3.2 0 0 1-2.5 2.6 1.48 1.48 0 0 1-.6-2.3zM235.4 87.8l-.1 .1M236.1 85.6l-.1 .7-.6 .5M236.4 85.3a2.55 2.55 0 0 0-.9 3l.6 .2 .4-.1M237.8 84.4h.1a.71 .71 0 0 1 .1 .8 .71 .71 0 0 1-.8 .4v-.5l.2-.5M238.4 89.8a4.6 4.6 0 0 1 4-1.9 2.76 2.76 0 0 1 1.8 3.3 8.5 8.5 0 0 1-5.1 7.1 2.29 2.29 0 0 1-3-2.4 8.5 8.5 0 0 1 2.3-6.1zM239.5 83.3l.5-.1a.81 .81 0 0 1-.7 1.2 .78 .78 0 0 1 .2-1.1z"/>
<path d="M240.8 88.1a8.6 8.6 0 0 1-4.7 8.1M241.6 82.1l.5-.1a.81 .81 0 0 1-.7 1.2 .78 .78 0 0 1 .2-1.1zM243.8 84.6l1 .5M243.8 84.5h-.8M244 85.1l-1-.5-7.6 3.2 1 .6M244 85.1l-7.6 3.3M244 85.1a.79 .79 0 0 1 1.2 .7M245.2 85.8l.9 8a.92 .92 0 0 0 .6 1 .92 .92 0 0 0 1.1-.5l.8-1.2 .2-.9M246 92.5l.2-.4 .5-.3a.69 .69 0 0 1 .1 .8 .69 .69 0 0 1-.8 .3M246.3 87.2l.5-.1a.81 .81 0 0 1-.7 1.2 .78 .78 0 0 1 .2-1.1zM246.3 84.9l.5-.1a.81 .81 0 0 1-.7 1.2 .78 .78 0 0 1 .2-1.1zM246.3 89.6l.5-.1a.81 .81 0 0 1-.7 1.2 .78 .78 0 0 1 .2-1.1z"/>
<path d="M247.8 91.7l1 .5M247.8 91.6a2.86 2.86 0 0 1-1.7 2.5M249.7 83.2l-1-.6-.9 9.1M249.7 83.2l-.9 9M249.9 80.6l7.5-5.4 1 .5-7.5 5.5M249.9 80.6l1 .6M249.9 80.6l-.9 1.1-.3 .9M250.9 81.2l-.9 1.1-.3 .9M253 81.4a4.6 4.6 0 0 1 4-1.9 2.76 2.76 0 0 1 1.8 3.3 8.5 8.5 0 0 1-5.1 7 2.29 2.29 0 0 1-3-2.4 8.5 8.5 0 0 1 2.3-6zM259.4 91.6a40.7 40.7 0 0 1-9.4 9.9M260.2 86.4a1.19 1.19 0 0 1 1.6-.4 1.19 1.19 0 0 1 .4 1.6 3.2 3.2 0 0 1-2.5 2.7 1.48 1.48 0 0 1-.6-2.3zM36.5 119.9a7.6 7.6 0 0 0 1.4 8.8 7.6 7.6 0 0 0 8.9 1.4"/>
<path d="M124.6 119.8a7.6 7.6 0 0 1-1.4 8.9 7.6 7.6 0 0 1-8.9 1.4 55.6 55.6 0 0 1-26.5 11M228.5 101.3l3.4 2M229 104.7l3.4 1.9M231.9 103.3a2.75 2.75 0 0 0 .5 3.3 2.76 2.76 0 0 0 3.1-1.2 13.7 13.7 0 0 0 9.4-.9M233.9 101.6a1.19 1.19 0 0 1 1.6-.4 1.19 1.19 0 0 1 .4 1.6 3.2 3.2 0 0 1-2.4 2.7 1.48 1.48 0 0 1-.7-2.3zM244.4 104.7l1.1 .6M247 100.3a1.19 1.19 0 0 1 1.7-.4 1.19 1.19 0 0 1 .4 1.6 3.2 3.2 0 0 1-2.5 2.7 1.48 1.48 0 0 1-.6-2.3zM250 101.5a5.3 5.3 0 0 1-3.6 4 1.41 1.41 0 0 1-1.5-1.1M46.8 130.1a55.5 55.5 0 0 0 26.5 11M87.8 141.1a7.6 7.6 0 0 1-7.3 5.2 7.6 7.6 0 0 1-7.2-5.2"/>
<circle cx="80.5" cy="33.4" r="4.8"/>
<circle cx="43.3" cy="48.9" r="4.8"/>
<circle cx="80.5" cy="55.4" r="1.42"/>
<circle cx="117.7" cy="48.8" r="4.8"/>
<circle cx="59.9" cy="65.4" r="11.5"/>
<circle cx="80.5" cy="67" r="1.42"/>
<circle cx="80.5" cy="72.7" r="1.42"/>
<circle cx="80.5" cy="61.2" r="1.42"/>
<circle cx="101.2" cy="65.4" r="11.5"/>
<circle cx="27.9" cy="86.1" r="4.8"/>
<circle cx="49.9" cy="86.1" r="1.42"/>
<circle cx="55.7" cy="86.1" r="1.42"/>
<circle cx="61.4" cy="86.1" r="1.42"/>
<circle cx="67.1" cy="86.1" r="1.42"/>
<circle cx="80.5" cy="86.1" r="7.6"/>
<circle cx="80.5" cy="99.5" r="1.42"/>
<circle cx="93.9" cy="86.1" r="1.42"/>
<circle cx="99.7" cy="86.1" r="1.42"/>
<circle cx="105.4" cy="86.1" r="1.42"/>
<circle cx="111.2" cy="86.1" r="1.42"/>
<circle cx="133.2" cy="86.1" r="4.8"/>
<circle cx="59.9" cy="106.7" r="11.5"/>
<circle cx="80.5" cy="116.7" r="1.42"/>
<circle cx="80.5" cy="105.2" r="1.42"/>
<circle cx="80.5" cy="110.9" r="1.42"/>
<circle cx="101.2" cy="106.7" r="11.5"/>
<circle cx="43.3" cy="123.3" r="4.8"/>
<circle cx="80.5" cy="138.7" r="4.8"/>
<circle cx="117.7" cy="123.3" r="4.8"/>
</g>
<!-- layer: 0 -->
<g fill="#000" stroke="#000" stroke-width=".21">
<path d="M49.9 23.9l3.4 .6v-1.1zM49.9 23.9l3.4 .6v-1.1z"/>
<path d="M107.8 23.4v1.1l3.4-.6zM107.8 23.4v1.1l3.4-.6z"/>
<path d="M210.9 33.5l-.6 3.3h1.2zM210.9 33.5l-.6 3.3h1.2z"/>
<path d="M69.3 55.6l1.6 2.9-.5-3.3zM69.3 55.6l1.6 2.9-.5-3.3z"/>
<path d="M124.7 52l2.9 1.9 .4-1.1zM124.7 52l2.9 1.9 .4-1.1z"/>
<path d="M87.5 59.9l-.5 1 3.4 .6zM87.5 59.9l-.5 1 3.4 .6z"/>
<path d="M112 69.4l2.9 1.7 .4-1.1zM112 69.4l2.9 1.7 .4-1.1z"/>
<path d="M44.4 90.8l.8 .8 2-2.8zM44.4 90.8l.8 .8 2-2.8z"/>
<path d="M70.2 82.2l-.3 1 3.3 .5zM70.2 82.2l-.3 1 3.3 .5z"/>
<path d="M87.8 88.4l3 1.6 .4-1zM87.8 88.4l3 1.6 .4-1z"/>
<path d="M201 86.1l-.6 3.4h1.2zM201 86.1l-.6 3.4h1.2z"/>
<path d="M48.7 117.2l-2 2.7 2.8-1.9zM48.7 117.2l-2 2.7 2.8-1.9z"/>
<path d="M77.2 120.2l.9 .6 1.6-2.9zM77.2 120.2l.9 .6 1.6-2.9z"/>
<path d="M83 112.6l-1.6 3 2.5-2.3zM83 112.6l-1.6 3 2.5-2.3z"/>
<path d="M90.1 113.7l.6 3.3 1.1-.4zM90.1 113.7l.6 3.3 1.1-.4z"/>
<path d="M37.2 128.6l.7 .8 2-2.7zM37.2 128.6l.7 .8 2-2.7z"/>
<path d="M125.4 135.7l.8 .8 2.1-2.7zM125.4 135.7l.8 .8 2.1-2.7z"/>
<path d="M184 126.7v1.1l3.4-.5zM184 126.7v1.1l3.4-.5z"/>
<path d="M192.2 127.3l3.3 .5v-1.1zM192.2 127.3l3.3 .5v-1.1z"/>
<path d="M200.4 117.2l.6 3.3 .6-3.3zM200.4 117.2l.6 3.3 .6-3.3z"/>
<path d="M210.3 135.4l.6 3.3 .6-3.3zM210.3 135.4l.6 3.3 .6-3.3z"/>
<path d="M80.5 153.6l3.4 .5v-1.1zM80.5 153.6l3.4 .5v-1.1z"/>
<path d="M182.6 151l3.3 .5v-1.1zM182.6 151l3.3 .5v-1.1z"/>
<path d="M188.8 150.4v1.1l3.4-.5zM188.8 150.4v1.1l3.4-.5z"/>
</g>
<!-- layer: Predeterminado -->
<g fill="#000" stroke="#000" stroke-width=".21">
<path d="M173.2 96.2l.6 3.3 .5-3.3zM173.2 96.2l.6 3.3 .5-3.3z"/>
<path d="M154.3 113.4l.5 3.3 .6-3.3zM154.3 113.4l.5 3.3 .6-3.3z"/>
<path d="M160.2 107.6l.5 3.4 .6-3.4zM160.2 107.6l.5 3.4 .6-3.4z"/>
<path d="M166.4 101.9l.6 3.4 .6-3.4zM166.4 101.9l.6 3.4 .6-3.4z"/>
</g>
<g font-size="6.4">
<text x="224.7" y="121.2">Vista isométrica</text>
<text x="224.4" y="129.2">Escala 1:1</text>
<text x="113.2" y="198.7">2:1</text>
</g>
<g font-size="5.4">
<text x="78.6" y="23.1">32</text>
<text x="66.9" y="42.3" transform="rotate(71 66.9 42.3)">Ø30,</text>
<text x="69.3" y="49.3" transform="rotate(71 69.3 49.3)">5</text>
<text x="131.7" y="54.2" transform="rotate(24 131.7 54.2)">R4</text>
<text x="119.2" y="71" transform="rotate(20 119.2 71)">Ø12</text>
<text x="210.1" y="88" transform="rotate(-90 210.1 88)">55</text>
<text x="114.3" y="95.9" transform="rotate(18 114.3 95.9)">Ø8</text>
<text x="38.4" y="96.3" transform="rotate(-45 38.4 96.3)">R2</text>
<text x="166.1" y="99.2" transform="rotate(-90 166.1 99.2)">Ø20</text>
<text x="172.9" y="96.1" transform="rotate(-90 172.9 96.1)">Ø14</text>
<text x="154" y="104.9" transform="rotate(-90 154 104.9)">Ø32</text>
<text x="159.9" y="102.1" transform="rotate(-90 159.9 102.1)">Ø26</text>
<text x="200.2" y="105" transform="rotate(-90 200.2 105)">18</text>
<text x="72.8" y="124.3" transform="rotate(-53 72.8 124.3)">5</text>
<text x="199.5" y="125.9">2,5</text>
<text x="69.8" y="128.2" transform="rotate(-53 69.8 128.2)">Ø1,</text>
<text x="27.3" y="137.7" transform="rotate(-45 27.3 137.7)">Ø5</text>
<text x="103.6" y="148.7" transform="rotate(-23 103.6 148.7)">45°</text>
<text x="176.7" y="150.1">5</text>
</g>
<g font-size="4.5">
<text x="155.7" y="192.8">DISCO</text>
<text x="173.7" y="192.8">RANURADO</text>
</g>
<g font-size="2.9">
<text x="236.2" y="182.1">SISTEMA</text>
<text x="251.4" y="182.1">BALL</text>
<text x="261" y="182.1">&amp;</text>
<text x="265.6" y="182.1">BEAM</text>
</g>
<g font-size="2.6">
<text x="229.8" y="189.3">Plano Nº: P03</text>
<text x="229.7" y="193.5">Plano Cant.: 4/7</text>
<text x="229.7" y="197.5">Calificación:</text>
</g>
<g font-size="2.5">
<text x="137.8" y="160.5">Fecha:</text>
<text x="153.8" y="160.2">Nombre:</text>
<text x="186.6" y="160.5">Firma:</text>
<text x="223.2" y="161.6">EUSKAL HERRIKO UNIBETSITATEA</text>
<text x="224.6" y="159.3">UNIVERSIDAD DE PAIS VASCO</text>
<text x="110.2" y="165.2">Dibujado:</text>
<text x="137.8" y="165">12/05/2019</text>
<text x="153.8" y="164.4">BRENLLA, HENAR</text>
<text x="223.9" y="165.3">ESCUELA DE INGENIERÍA DE BILBAO</text>
<text x="225.9" y="167.8">BILBOKO INGENIARITZA ESKOLA</text>
<text x="110.2" y="169.2">Comprob.:</text>
<text x="110.3" y="173.7">Dirigido:</text>
<text x="137.8" y="169.8">13/05/2019</text>
<text x="153.8" y="169.7">BRENLLA, HENAR</text>
<text x="137.8" y="174.5">12/05/2019</text>
<text x="153.9" y="174.5">CASQUERO, OSKAR</text>
<text x="110" y="187.3">Escala:</text>
</g>
<g font-size="2">
<text x="226.9" y="171.7">GRADO EN INGENIERÍA ELECTRÓNICA</text>
<text x="231.8" y="174.6">INDUSTRIAL Y AUTOMÁTICA</text>
</g>
<text font-size=".9" x="210" y="160.5">eman ta zabal zazu</text>
</svg>
